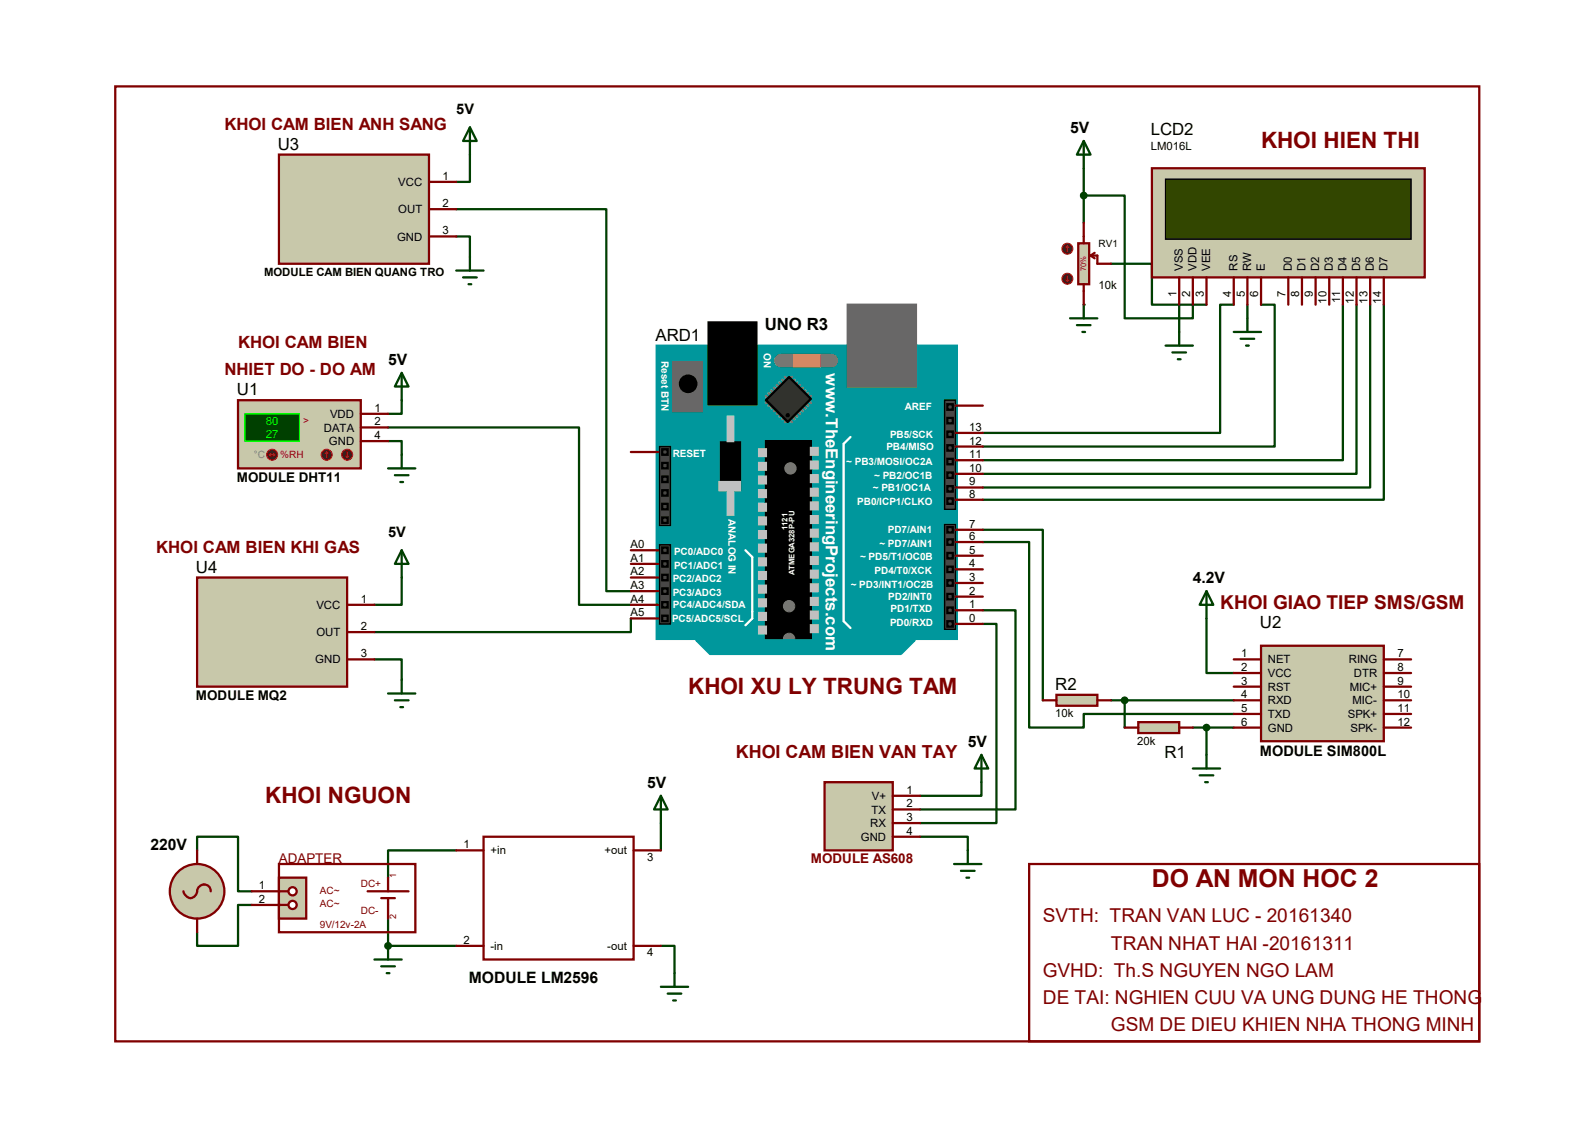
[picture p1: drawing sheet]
<svg xmlns="http://www.w3.org/2000/svg" width="297mm" height="210mm" viewBox="0 0 297 210" stroke-linecap="round" stroke-linejoin="round" font-family="sans-serif">
<path d="M36.7 158.3v-2.5h7.6v10.1h2.6M85 158.3h-12.7v5.1M46.9 168.5h-2.6v7.6h-7.6v-2.5M72.3 171v5.1" fill="none" stroke="#004000" stroke-width=".42"/>
<circle cx="72.3" cy="176.1" r=".21" fill="#004000"/>
<path d="M219.6 56.7v5.1M229.7 56.7h-2.5v23.9h-44.2M234.8 56.7h2.6v26.4h-54.4M250.1 56.7v29h-67.1M252.6 56.7v31.5h-69.6M255.1 56.7v34.1h-72.1M257.7 56.7v36.3h-74.7M123.1 153.2v5.1M72.3 176.1h12.7M123.1 176.1h2.5v5.1" fill="none" stroke="#004000" stroke-width=".42"/>
<circle cx="201.8" cy="56.7" r=".21" fill="#004000"/>
<g fill="none" stroke="#004000" stroke-width=".42">
<path d="M85 38.9h27.9v71.2h4.6M87.5 28.8v5.1h-2.5M201.8 36.4h7.6v22.9h12.7v-2.6M201.8 31.3v10.2M85 44h2.5v3.8M206.9 49.1h7.6v7.6h10.2M232.3 56.7v2.6M72.3 79.6h35.5v33h9.7M74.8 74.5v2.5h-2.5M72.3 82.1h2.5v2.6M183 98.6h11.2v31.8M74.8 107.5v5.1h-5.1"/>
<path d="M117.5 115.1v2.6h-47.8M183 113.6h6.1v37.1h-17.8M183 116.2h2.5v37h-14.2M183 100.9h8.6v34.6h10.2v-2.6h27.9M224.7 115.1v10.2h5M69.7 122.8h5.1v3.8M206.9 130.4h22.8M209.4 130.4v5.1M222.1 135.5h7.6M224.7 135.5v5M171.3 155.8h8.9v2.5M182.8 145.6v2.6h-11.5"/>
</g>
<path d="M122.3 64.3h55.9v54.7h-55.9z" fill="#00979c" stroke="#00979c" stroke-width=".42"/>
<g fill="#686767" stroke="#686767" stroke-width=".42">
<path d="M157.9 56.7h12.7v15.3h-12.7z"/>
<path d="M125.3 67.4h5.4v9.1h-5.4z"/>
</g>
<g fill="#000" stroke="#000" stroke-width=".42">
<path d="M132 60h8.8v15.3h-8.8zM134.2 82.4h3.6v8.9h-3.6zM142.6 82.1h8.4v36.9h-8.4z"/>
<circle cx="128.1" cy="71.5" r="1.52"/>
</g>
<path d="M158.4 81.4l-1.3 1.2v33.1l1.3 1.2M138.8 102.4l1.3 1.3v11.4l-1.3 1.3" fill="none" stroke="#fff" stroke-width=".42"/>
<g fill="#c0c0c0" stroke="#c0c0c0" stroke-width=".42">
<path d="M151 83.4h1.3v1.3h-1.3z"/>
<path d="M151 85.9h1.3v1.3h-1.3z"/>
<path d="M151 88.5h1.3v1.2h-1.3z"/>
<path d="M151 91h1.3v1.3h-1.3z"/>
<path d="M151 93.6h1.3v1.2h-1.3z"/>
<path d="M151 96.1h1.3v1.3h-1.3z"/>
<path d="M151 98.6h1.3v1.3h-1.3z"/>
<path d="M151 101.2h1.3v1.2h-1.3z"/>
<path d="M151 103.7h1.3v1.3h-1.3z"/>
<path d="M151 106.3h1.3v1.2h-1.3z"/>
<path d="M151 108.8h1.3v1.3h-1.3z"/>
<path d="M151 111.3h1.3v1.3h-1.3z"/>
<path d="M151 113.9h1.3v1.2h-1.3z"/>
<path d="M151 116.4h1.3v1.3h-1.3z"/>
<path d="M141.4 83.7h1.2v1.2h-1.2z"/>
<path d="M141.4 86.2h1.2v1.3h-1.2z"/>
<path d="M141.4 88.7h1.2v1.3h-1.2z"/>
<path d="M141.4 91.3h1.2v1.2h-1.2z"/>
<path d="M141.4 93.8h1.2v1.3h-1.2z"/>
<path d="M141.4 96.4h1.2v1.2h-1.2z"/>
<path d="M141.4 98.9h1.2v1.3h-1.2z"/>
<path d="M141.4 101.4h1.2v1.3h-1.2z"/>
<path d="M141.4 104h1.2v1.2h-1.2z"/>
<path d="M141.4 106.5h1.2v1.3h-1.2z"/>
<path d="M141.4 109.1h1.2v1.2h-1.2z"/>
<path d="M141.4 111.6h1.2v1.3h-1.2z"/>
<path d="M141.4 114.1h1.2v1.3h-1.2z"/>
<path d="M141.4 116.7h1.2v1.2h-1.2z"/>
<path d="M134 89.7h3.8v1.6h-3.8z"/>
<path d="M135.5 77.6h1v4.5h-1z"/>
<path d="M135.5 91.3h1v4.5h-1z"/>
</g>
<path d="M145.4 67.1h9.4" fill="none" stroke="#757575" stroke-width="2.5"/>
<path d="M148 66.1h4.5v2.1h-4.5z" fill="#ff8000" stroke="#ff8000" stroke-width=".42"/>
<g fill="none" stroke="#808080" stroke-width=".47">
<path d="M142.6 73.7l.5 .6M143.1 73.2l.5 .5M143.1 74.5l-.5 .5M143.6 72.7l.5 .5M143.6 75l-.5 .5M144.1 72.2l.6 .5M144.1 75.5l-.5 .5M144.7 71.7l.5 .5M144.7 76l-.6 .5M145.2 71.2l.5 .5M145.2 76.5l-.5 .5M145.7 70.7l.5 .5"/>
<path d="M145.7 77l-.5 .6M146.2 70.2l.5 .5M146.2 77.6l-.5 .5M146.7 78.1l-.5 .5M146.9 78.1l.5 .5M147.4 77.6l.6 .5M147.4 70.2l-.5 .5M148 77l.5 .6M148 70.7l-.6 .5M148.5 76.5l.5 .5M148.5 71.2l-.5 .5M149 76l.5 .5"/>
<path d="M149 71.7l-.5 .5M149.5 75.5l.5 .5M149.5 72.2l-.5 .5M150 75l.5 .5M150 72.7l-.5 .5M150.5 74.5l.5 .5M150.5 73.2l-.5 .5M151 73.7l-.5 .6"/>
</g>
<path d="M146.9 70.2l4.1 4.1-4.3 4.3-4.1-4.1z" fill="#2c2c2c" stroke="#000" stroke-width=".42"/>
<circle cx="146.7" cy="77.3" r=".3" fill="#000" stroke="#000" stroke-width=".19"/>
<path d="M175.9 74.5h2v20.3h-2z" fill="#464646" stroke="#000" stroke-width=".25"/>
<circle cx="146.9" cy="112.9" r="1.06" fill="#757575" stroke="#757575" stroke-width=".19"/>
<g fill="#464646" stroke="#000" stroke-width=".42">
<path d="M176.4 75.3h1v1h-1z"/>
<path d="M176.4 80.3h1v1.1h-1z"/>
<path d="M176.4 82.9h1v1h-1z"/>
<path d="M176.4 85.4h1v1h-1z"/>
<path d="M176.4 88h1v1h-1z"/>
<path d="M176.4 90.5h1v1h-1z"/>
<path d="M176.4 77.8h1v1h-1z"/>
<path d="M176.4 92.8h1v1h-1z"/>
</g>
<g fill="#757575" stroke="#757575" stroke-width=".19">
<circle cx="147.2" cy="87.2" r="1.06"/>
<circle cx="146.9" cy="119" r="1.06"/>
</g>
<path d="M129.7 119.2h40.6l-2.5 2.6h-35.6z" fill="#00979c" stroke="#00979c" stroke-width=".42"/>
<g fill="#464646" stroke="#000" stroke-width=".25">
<path d="M122.8 83.1h2v14.8h-2z"/>
<path d="M175.9 97.6h2v19.6h-2z"/>
<path d="M122.8 101.4h2v14.8h-2z"/>
</g>
<g fill="#464646" stroke="#000" stroke-width=".42">
<path d="M123.3 86.2h1v1h-1z"/>
<path d="M123.3 91.3h1v1h-1z"/>
<path d="M123.3 96.4h1v1h-1z"/>
<path d="M123.3 93.8h1v1h-1z"/>
<path d="M123.3 88.7h1v1h-1z"/>
<path d="M123.3 83.7h1v1h-1z"/>
<path d="M176.4 98.1h1v1h-1z"/>
<path d="M176.4 100.4h1v1h-1z"/>
<path d="M176.4 103h1v1h-1z"/>
<path d="M176.4 105.5h1v1h-1z"/>
<path d="M176.4 108h1v1.1h-1z"/>
<path d="M176.4 110.6h1v1h-1z"/>
<path d="M176.4 113.1h1v1h-1z"/>
<path d="M176.4 115.7h1v1h-1z"/>
<path d="M123.3 101.9h1v1.1h-1z"/>
<path d="M123.3 104.5h1v1h-1z"/>
<path d="M123.3 107h1v1h-1z"/>
<path d="M123.3 109.6h1v1h-1z"/>
<path d="M123.3 112.1h1v1h-1z"/>
<path d="M123.3 114.6h1v1.1h-1z"/>
</g>
<g fill="none" stroke="#800000" stroke-width=".42">
<path d="M21.5 16.1h254v177.8h-254zM177.9 75.5h5.1M117.5 84.2h5.1M177.9 98.6h5.1M177.9 93h5.1M177.9 90.8h5.1M177.9 88.2h5.1M177.9 85.7h5.1M177.9 83.1h5.1M177.9 80.6h5.1M117.5 115.1h5.1M117.5 112.6h5.1"/>
<path d="M117.5 110.1h5.1M117.5 107.5h5.1M117.5 105h5.1M117.5 102.4h5.1M177.9 116.2h5.1M177.9 113.6h5.1M177.9 111.1h5.1M177.9 108.5h5.1M177.9 106h5.1M177.9 103.5h5.1M177.9 100.9h5.1"/>
</g>
<circle cx="36.7" cy="165.9" r="5.1" fill="#c8c8aa" stroke="#800000" stroke-width=".42"/>
<path d="M36.7 158.3v2.6M34.2 165.9a1.27 1.27 0 0 0 1.1 1.3 1.27 1.27 0 0 0 1.3-.9 1.31 1.31 0 0 1 1.2-1.6 1.31 1.31 0 0 1 1.4 1.2M36.7 171v2.6M51.9 160.9h25.4v12.7h-25.4zM68.5 165.9h7.6M71 167.2h2.5M72.3 163.4v2.5M72.3 167.2v3.8" fill="none" stroke="#800000" stroke-width=".42"/>
<path d="M51.9 163.4h5.1v7.6h-5.1z" fill="#c8c8aa" stroke="#800000" stroke-width=".42"/>
<path d="M51.9 165.9h1.8" fill="none" stroke="#800000" stroke-width=".42"/>
<circle cx="54.5" cy="165.9" r=".76" fill="#fff" stroke="#800000" stroke-width=".42"/>
<path d="M51.9 168.5h1.8" fill="none" stroke="#800000" stroke-width=".42"/>
<circle cx="54.5" cy="168.5" r=".76" fill="#fff" stroke="#800000" stroke-width=".42"/>
<path d="M85 158.3h5M90 155.8h28v22.8h-28zM118 158.3h5.1M46.9 165.9h5M46.9 168.5h5M85 176.1h5M118 176.1h5.1" fill="none" stroke="#800000" stroke-width=".42"/>
<path d="M123.1 148.2l1.2 2.5h-2.5zM123.1 148.2v5M69.7 178.6h5.1M71 179.9h2.5M72.3 176.1v2.5M72 181.2h.5M123.1 183.7h5M124.3 185h2.6M125.3 186.3h.6M125.6 181.2v2.5" fill="none" stroke="#004000" stroke-width=".42"/>
<circle cx="72.3" cy="176.1" r=".51" fill="#004000" stroke="#004000" stroke-width=".42"/>
<path d="M214.5 31.3h50.8v20.3h-50.8z" fill="#c8c8aa" stroke="#800000" stroke-width=".42"/>
<path d="M217 33.4h45.8v11.1h-45.8z" fill="#324600" stroke="#000" stroke-width=".25"/>
<g fill="none" stroke="#800000" stroke-width=".42">
<path d="M219.6 51.6v5.1M222.1 51.6v5.1M224.7 51.6v5.1M229.7 51.6v5.1M232.3 51.6v5.1M234.8 51.6v5.1M239.9 51.6v5.1M242.4 51.6v5.1M245 51.6v5.1M247.5 51.6v5.1M250.1 51.6v5.1M252.6 51.6v5.1"/>
<path d="M255.1 51.6v5.1M257.7 51.6v5.1"/>
</g>
<path d="M201.8 26.2l1.3 2.6h-2.6zM201.8 26.2v5.1M199.3 59.3h5M201.8 56.7v2.6M200.5 60.5h2.6M201.5 61.8h.6M217 64.3h5.1M218.3 65.6h2.6M219.3 66.9h.5M219.6 61.8v2.5" fill="none" stroke="#004000" stroke-width=".42"/>
<path d="M200.8 45.3h2v7.6h-2z" fill="#c8c8aa" stroke="#800000" stroke-width=".42"/>
<path d="M201.8 41.5v3.8M201.8 52.9v3.8M203.1 47.6l.7 .5M203.1 47.6h1.2v1.5h2.6M203.8 47.1l-.7 .5" fill="none" stroke="#800000" stroke-width=".42"/>
<circle cx="198.8" cy="46.3" r="1.02" fill="#400000" stroke="#f00" stroke-width=".21"/>
<path d="M198.8 45.8l-.3 .3M198.8 45.8l.2 .3M198.8 45.8v1" fill="none" stroke="#f00" stroke-width=".21"/>
<circle cx="198.8" cy="51.9" r="1.02" fill="#400000" stroke="#f00" stroke-width=".21"/>
<path d="M198.5 52.2l.3 .2M198.8 51.4v1M199 52.2l-.2 .2" fill="none" stroke="#f00" stroke-width=".21"/>
<circle cx="201.8" cy="36.4" r=".51" fill="#004000" stroke="#004000" stroke-width=".42"/>
<path d="M232.3 59.3v2.5M229.7 61.8h5.1M231 63.1h2.6M232 64.3h.5" fill="none" stroke="#004000" stroke-width=".42"/>
<path d="M44.3 74.5h22.9v12.7h-22.9z" fill="#c8c8aa" stroke="#800000" stroke-width=".42"/>
<path d="M45.6 77h10.2v5.1h-10.2z" fill="#004000" stroke="#0f0" stroke-width=".21"/>
<path d="M67.2 79.6h5.1M67.2 77h5.1M67.2 82.1h5.1" fill="none" stroke="#800000" stroke-width=".42"/>
<circle cx="60.8" cy="84.7" r="1.02" fill="#400000" stroke="#f00" stroke-width=".21"/>
<path d="M60.8 84.2l.3 .2M60.8 84.2l-.2 .2M60.8 84.2v1" fill="none" stroke="#f00" stroke-width=".21"/>
<circle cx="64.6" cy="84.7" r="1.02" fill="#400000" stroke="#f00" stroke-width=".21"/>
<path d="M64.4 84.9l.2 .3M64.6 84.2v1M64.9 84.9l-.3 .3" fill="none" stroke="#f00" stroke-width=".21"/>
<circle cx="50.7" cy="84.7" r="1.02" fill="#400000" stroke="#f00" stroke-width=".21"/>
<path d="M50.2 84.7h1M50.2 84.7l.2 .2M50.4 84.4l-.2 .3M50.9 84.4l.3 .3M51.2 84.7l-.3 .2" fill="none" stroke="#f00" stroke-width=".21"/>
<path d="M191.6 160.9h83.9v33h-83.9z" fill="none" stroke="#800000" stroke-width=".42"/>
<path d="M72.3 87.2h5M73.5 88.5h2.6M74.5 89.7h.6M74.8 84.7v2.5M72.3 129.1h5M73.5 130.4h2.6M74.5 131.7h.6M74.8 126.6v2.5" fill="none" stroke="#004000" stroke-width=".42"/>
<path d="M153.5 145.6h12.7v12.7h-12.7z" fill="#c8c8aa" stroke="#800000" stroke-width=".42"/>
<path d="M166.2 148.2h5.1M166.2 150.7h5.1M166.2 155.8h5.1M166.2 153.2h5.1" fill="none" stroke="#800000" stroke-width=".42"/>
<g fill="none" stroke="#004000" stroke-width=".42">
<path d="M74.8 69.4l1.3 2.6h-2.6zM74.8 69.4v5.1M74.8 102.4l1.3 2.6h-2.6zM74.8 102.4v5.1M224.7 110.1l1.2 2.5h-2.5zM224.7 110.1v5M180.2 158.3v2.6M182.8 140.5l1.2 2.6h-2.5zM182.8 140.5v5.1M222.1 143.1h5.1M223.4 144.4h2.5M224.4 145.6h.5"/>
<path d="M224.7 140.5v2.6M177.7 160.9h5.1M178.9 162.1h2.6M180 163.4h.5"/>
</g>
<circle cx="224.7" cy="135.5" r=".51" fill="#004000" stroke="#004000" stroke-width=".42"/>
<path d="M212 134.5h7.6v2h-7.6z" fill="#c8c8aa" stroke="#800000" stroke-width=".42"/>
<path d="M209.4 135.5h2.6M219.6 135.5h2.5" fill="none" stroke="#800000" stroke-width=".42"/>
<path d="M196.7 129.4h7.6v2h-7.6z" fill="#c8c8aa" stroke="#800000" stroke-width=".42"/>
<path d="M194.2 130.4h2.5M204.3 130.4h2.6" fill="none" stroke="#800000" stroke-width=".42"/>
<circle cx="209.4" cy="130.4" r=".51" fill="#004000" stroke="#004000" stroke-width=".42"/>
<path d="M234.8 120.2h22.9v17.8h-22.9z" fill="#c8c8aa" stroke="#800000" stroke-width=".42"/>
<path d="M229.7 135.5h5.1M229.7 132.9h5.1M229.7 130.4h5.1M229.7 127.8h5.1M229.7 125.3h5.1M229.7 122.8h5.1M257.7 135.5h5.1M257.7 132.9h5.1M257.7 130.4h5.1M257.7 127.8h5.1M257.7 125.3h5.1M257.7 122.8h5.1" fill="none" stroke="#800000" stroke-width=".42"/>
<path d="M51.9 28.8h28v20.3h-28z" fill="#c8c8aa" stroke="#800000" stroke-width=".42"/>
<path d="M79.9 33.9h5.1M79.9 38.9h5.1M79.9 44h5.1" fill="none" stroke="#800000" stroke-width=".42"/>
<path d="M36.7 107.5h27.9v20.3h-27.9z" fill="#c8c8aa" stroke="#800000" stroke-width=".42"/>
<path d="M64.6 112.6h5.1M64.6 117.7h5.1M64.6 122.8h5.1" fill="none" stroke="#800000" stroke-width=".42"/>
<path d="M87.5 23.7l1.3 2.5h-2.6zM87.5 23.7v5.1M85 50.4h5M86.2 51.6h2.6M87.2 52.9h.6M87.5 47.8v2.6" fill="none" stroke="#004000" stroke-width=".42"/>
<text font-size="4.6" fill="#800000" x="214.5" y="165.1">DO AN MON HOC 2</text>
<g font-size="4.2" fill="#800000">
<text x="234.8" y="27.6">KHOI HIEN THI</text>
<text x="128.1" y="129.2">KHOI XU LY TRUNG TAM</text>
<text x="49.4" y="149.5">KHOI NGUON</text>
</g>
<g font-size="3.6" fill="#800000">
<text x="227.2" y="113.4">KHOI GIAO TIEP SMS/GSM</text>
<text x="194.2" y="171.7">SVTH: TRAN VAN LUC - 20161340</text>
<text x="206.9" y="176.8">TRAN NHAT HAI -20161311</text>
<text x="194.2" y="181.9">GVHD: Th.S NGUYEN NGO LAM</text>
<text x="194.2" y="186.9">DE TAI: NGHIEN CUU VA UNG DUNG HE THONG</text>
<text x="206.9" y="192">GSM DE DIEU KHIEN NHA THONG MINH</text>
</g>
<text font-size="3.3" fill="#800000" x="137" y="141.1">KHOI CAM BIEN VAN TAY</text>
<g font-size="3.1" fill="#800000">
<text x="41.8" y="24.1">KHOI CAM BIEN ANH SANG</text>
<text x="44.3" y="64.8">KHOI CAM BIEN</text>
<text x="41.8" y="69.8">NHIET DO - DO AM</text>
<text x="29.1" y="102.9">KHOI CAM BIEN KHI GAS</text>
</g>
<g font-size="3.1">
<text x="51.7" y="27.9">U3</text>
<text x="214.3" y="25.1">LCD2</text>
<text x="122.1" y="63.5">ARD1</text>
<text x="142.4" y="61.4">UNO R3</text>
<text x="44.1" y="73.6">U1</text>
<text x="36.5" y="106.6">U4</text>
<text x="234.6" y="117">U2</text>
<text x="196.5" y="128.5">R2</text>
<text x="216.8" y="141.2">R1</text>
</g>
<text font-size="3.1" fill="#fff" x="153.8" y="69.5" transform="rotate(90 153.8 69.5)">www.TheEngineeringProjects.com</text>
<g font-size="2.9">
<text x="199.3" y="24.8">5V</text>
<text x="72.3" y="67.9">5V</text>
<text x="222.1" y="108.6">4.2V</text>
<text x="180.2" y="139.1">5V</text>
<text x="120.5" y="146.7">5V</text>
<text x="28" y="158.3">220V</text>
<text x="87.3" y="183">MODULE LM2596</text>
</g>
<g font-size="2.7">
<text x="85" y="21.2">5V</text>
<text x="72.3" y="99.9">5V</text>
<text x="234.6" y="140.8">MODULE SIM800L</text>
</g>
<g font-size="2.5">
<text x="44.1" y="89.7">MODULE DHT11</text>
<text x="36.5" y="130.4">MODULE MQ2</text>
</g>
<g font-size="2.5" fill="#800000">
<text x="51.9" y="160.6">ADAPTER</text>
<text x="151" y="160.7">MODULE AS608</text>
</g>
<g font-size="2.1">
<text x="214.3" y="28">LM016L</text>
<text x="74.2" y="34.6">VCC</text>
<text x="82.4" y="33.5">1</text>
<text x="74.2" y="39.7">OUT</text>
<text x="82.4" y="38.6">2</text>
<text x="74" y="44.8">GND</text>
<text x="82.4" y="43.6">3</text>
<text x="49.2" y="51.3">MODULE CAM BIEN QUANG TRO</text>
<text x="204.6" y="53.8">10k</text>
<text x="220.3" y="50.4" transform="rotate(-90 220.3 50.4)">VSS</text>
<text x="222.8" y="50.4" transform="rotate(-90 222.8 50.4)">VDD</text>
<text x="225.3" y="50.4" transform="rotate(-90 225.3 50.4)">VEE</text>
<text x="230.4" y="50.4" transform="rotate(-90 230.4 50.4)">RS</text>
<text x="233" y="50.4" transform="rotate(-90 233 50.4)">RW</text>
<text x="235.5" y="50.4" transform="rotate(-90 235.5 50.4)">E</text>
<text x="240.6" y="50.4" transform="rotate(-90 240.6 50.4)">D0</text>
<text x="243.1" y="50.4" transform="rotate(-90 243.1 50.4)">D1</text>
<text x="245.7" y="50.4" transform="rotate(-90 245.7 50.4)">D2</text>
<text x="248.2" y="50.4" transform="rotate(-90 248.2 50.4)">D3</text>
<text x="250.7" y="50.4" transform="rotate(-90 250.7 50.4)">D4</text>
<text x="253.3" y="50.4" transform="rotate(-90 253.3 50.4)">D5</text>
<text x="255.8" y="50.4" transform="rotate(-90 255.8 50.4)">D6</text>
<text x="258.4" y="50.4" transform="rotate(-90 258.4 50.4)">D7</text>
<text x="219.1" y="55.4" transform="rotate(-90 219.1 55.4)">1</text>
<text x="221.6" y="55.4" transform="rotate(-90 221.6 55.4)">2</text>
<text x="224.2" y="55.4" transform="rotate(-90 224.2 55.4)">3</text>
<text x="229.2" y="55.4" transform="rotate(-90 229.2 55.4)">4</text>
<text x="231.8" y="55.4" transform="rotate(-90 231.8 55.4)">5</text>
<text x="234.3" y="55.4" transform="rotate(-90 234.3 55.4)">6</text>
<text x="239.4" y="55.4" transform="rotate(-90 239.4 55.4)">7</text>
<text x="241.9" y="55.4" transform="rotate(-90 241.9 55.4)">8</text>
<text x="244.5" y="55.4" transform="rotate(-90 244.5 55.4)">9</text>
<text x="247" y="56.5" transform="rotate(-90 247 56.5)">10</text>
<text x="249.6" y="56.4" transform="rotate(-90 249.6 56.4)">11</text>
<text x="252.1" y="56.5" transform="rotate(-90 252.1 56.5)">12</text>
<text x="254.6" y="56.5" transform="rotate(-90 254.6 56.5)">13</text>
<text x="257.2" y="56.5" transform="rotate(-90 257.2 56.5)">14</text>
<text x="61.5" y="77.8">VDD</text>
<text x="69.7" y="76.7">1</text>
<text x="60.3" y="80.3">DATA</text>
<text x="61.3" y="82.9">GND</text>
<text x="69.7" y="79.2">2</text>
<text x="69.7" y="81.7">4</text>
<text x="180.5" y="82.8">12</text>
<text x="180.5" y="80.2">13</text>
<text x="180.5" y="87.8">10</text>
<text x="180.5" y="85.3">11</text>
<text x="180.5" y="92.7">8</text>
<text x="180.5" y="90.4">9</text>
<text x="180.5" y="100.5">6</text>
<text x="180.5" y="98.3">7</text>
<text x="117.4" y="107.1">A2</text>
<text x="117.4" y="104.6">A1</text>
<text x="117.4" y="102.1">A0</text>
<text x="180.5" y="105.6">4</text>
<text x="180.5" y="103.1">5</text>
<text x="58.9" y="113.4">VCC</text>
<text x="67.2" y="112.2">1</text>
<text x="117.4" y="112.2">A4</text>
<text x="117.4" y="109.7">A3</text>
<text x="180.5" y="113.2">1</text>
<text x="180.5" y="110.7">2</text>
<text x="180.5" y="108.2">3</text>
<text x="58.9" y="118.4">OUT</text>
<text x="67.2" y="117.3">2</text>
<text x="117.4" y="114.8">A5</text>
<text x="180.5" y="115.8">0</text>
<text x="58.7" y="123.5">GND</text>
<text x="67.2" y="122.4">3</text>
<text x="231.1" y="122.4">1</text>
<text x="231.1" y="124.9">2</text>
<text x="236.1" y="123.5">NET</text>
<text x="251.2" y="123.5">RING</text>
<text x="260.2" y="124.9">8</text>
<text x="260.2" y="122.4">7</text>
<text x="231.1" y="127.5">3</text>
<text x="231.1" y="130">4</text>
<text x="236.1" y="126.1">VCC</text>
<text x="236.1" y="128.6">RST</text>
<text x="236.1" y="131.1">RXD</text>
<text x="251.3" y="128.6">MIC+</text>
<text x="251.8" y="131.1">MIC-</text>
<text x="252.1" y="126.1">DTR</text>
<text x="260.2" y="130">10</text>
<text x="260.2" y="127.5">9</text>
<text x="196.5" y="133.6">10k</text>
<text x="231.1" y="135.1">6</text>
<text x="231.1" y="132.5">5</text>
<text x="236.1" y="136.2">GND</text>
<text x="236.1" y="133.7">TXD</text>
<text x="251" y="133.7">SPK+</text>
<text x="251.5" y="136.2">SPK-</text>
<text x="260.2" y="135.1">12</text>
<text x="260.2" y="132.5">11</text>
<text x="211.8" y="138.6">20k</text>
<text x="162.3" y="148.9">V+</text>
<text x="168.8" y="147.8">1</text>
<text x="162.1" y="154">RX</text>
<text x="162.3" y="151.5">TX</text>
<text x="168.8" y="150.3">2</text>
<text x="168.8" y="155.4">4</text>
<text x="168.8" y="152.9">3</text>
<text x="86.3" y="157.9">1</text>
<text x="91.3" y="159.1">+in</text>
<text x="112.6" y="159.1">+out</text>
<text x="120.5" y="160.3">3</text>
<text x="160.3" y="156.5">GND</text>
<text x="48.2" y="165.6">1</text>
<text x="48.2" y="168.1">2</text>
<text x="86.3" y="175.7">2</text>
<text x="91.3" y="176.9">-in</text>
<text x="113.1" y="176.9">-out</text>
<text x="120.5" y="178.1">4</text>
</g>
<g font-size="2.1" fill="#0f0">
<text x="49.5" y="79.1">80</text>
<text x="49.5" y="81.6">27</text>
</g>
<text font-size="1.9" x="204.6" y="45.9">RV1</text>
<g font-size="1.9" fill="#fff">
<text x="142.2" y="65.7" transform="rotate(90 142.2 65.7)">ON</text>
<text x="123.2" y="67.2" transform="rotate(90 123.2 67.2)">Reset BTN</text>
<text x="168.5" y="76.4">AREF</text>
<text x="165.1" y="83.8">PB4/MISO</text>
<text x="165.7" y="81.5">PB5/SCK</text>
<text x="125.3" y="85">RESET</text>
<text x="157.6" y="86.6">~ PB3/MOSI/OC2A</text>
<text x="162.8" y="89.1">~ PB2/OC1B</text>
<text x="159.6" y="93.9">PB0/ICP1/CLKO</text>
<text x="162.5" y="91.4">~ PB1/OC1A</text>
<text x="135.6" y="96.6" transform="rotate(90 135.6 96.6)">ANALOG IN</text>
<text x="163.7" y="101.8">~ PD7/AIN1</text>
<text x="165.3" y="99.3">PD7/AIN1</text>
<text x="125.5" y="105.9">PC1/ADC1</text>
<text x="125.5" y="103.3">PC0/ADC0</text>
<text x="160.1" y="104.4">~ PD5/T1/OC0B</text>
<text x="162.9" y="106.9">PD4/T0/XCK</text>
<text x="125.3" y="111">PC3/ADC3</text>
<text x="125.3" y="108.4">PC2/ADC2</text>
<text x="125.3" y="113.2">PC4/ADC4/SDA</text>
<text x="158.4" y="109.4">~ PD3/INT1/OC2B</text>
<text x="165.4" y="111.7">PD2/INT0</text>
<text x="125.1" y="115.8">PC5/ADC5/SCL</text>
<text x="165.7" y="116.5">PD0/RXD</text>
<text x="165.8" y="114">PD1/TXD</text>
</g>
<g font-size="1.9" fill="#c00000">
<text x="56.5" y="79">&gt;</text>
<text x="52.2" y="85.3">%RH</text>
</g>
<text font-size="1.9" fill="#808080" x="47.2" y="85.3">°C</text>
<g font-size="1.9" fill="#800000">
<text x="59.6" y="166.4">AC~</text>
<text x="67.2" y="165.1">DC+</text>
<text x="59.6" y="168.9">AC~</text>
<text x="59.6" y="172.7">9V/12v-2A</text>
<text x="67.2" y="170.2">DC-</text>
</g>
<g font-size="1.7" fill="#800000">
<text x="73.8" y="163.4" transform="rotate(-90 73.8 163.4)">1</text>
<text x="73.8" y="171" transform="rotate(-90 73.8 171)">2</text>
</g>
<text font-size="1.4" fill="#c00000" x="202.3" y="50.5" transform="rotate(-90 202.3 50.5)">70%</text>
<g font-size="1.4" fill="#fff">
<text x="146.6" y="98.7" transform="rotate(-90 146.6 98.7)">1121</text>
<text x="147.9" y="107" transform="rotate(-90 147.9 107)">ATMEGA328P-PU</text>
</g>
</svg>
